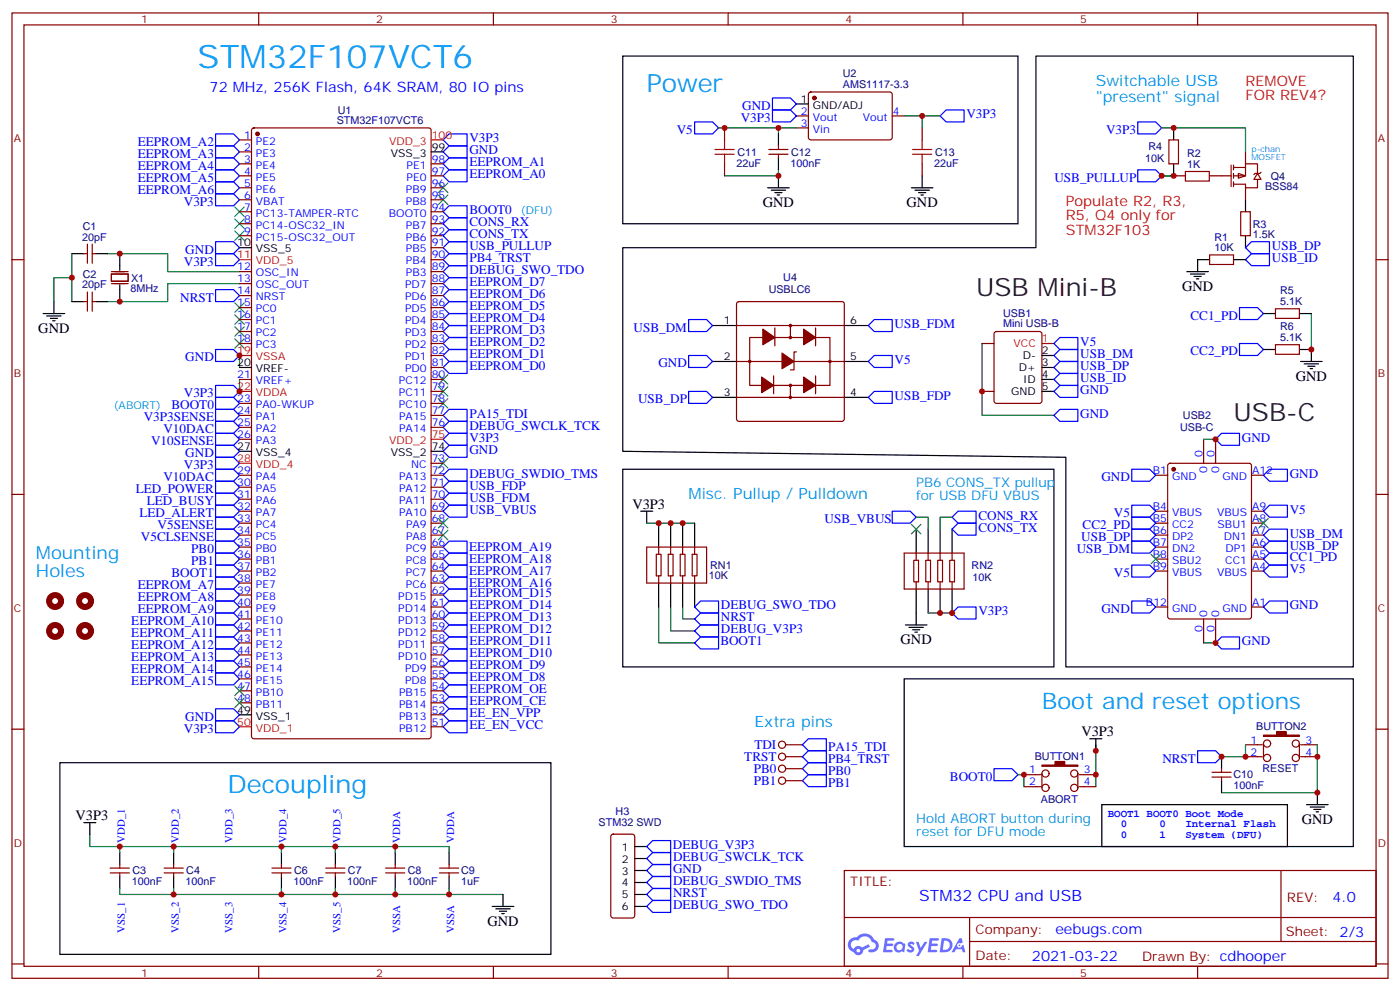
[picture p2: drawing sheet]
<svg xmlns="http://www.w3.org/2000/svg" width="412mm" height="292mm" viewBox="0 0 412 292" stroke-linecap="round" stroke-linejoin="round" font-family="sans-serif">
<g fill="none" stroke="#870000" stroke-width=".35">
<path d="M3.5 3.8h405.4v284.3h-405.4zM7.1 7.3h398.2v277.3h-398.2zM76.2 3.8v3.5M145.3 3.8v3.5M214.5 3.8v3.5M283.6 3.8v3.5M352.8 3.8v3.5M3.5 76.5h3.6M405.3 76.5h3.6M3.5 145.6h3.6M405.3 145.6h3.6M3.5 214.8h3.6"/>
<path d="M405.3 214.8h3.6M248.7 256.4h156.6v28.2h-156.6zM377.3 256.4v20.9M248.7 270.2h156.5M285.6 277.3h119.6M285.6 270.2v14.2M3.5 283.9h3.6M76.2 284.6v3.5M145.3 284.6v3.5M214.5 284.6v3.5M283.6 284.6v3.5M352.8 284.6v3.5"/>
<path d="M405.3 283.9h3.6"/>
</g>
<g fill="#5487ff">
<path d="M267.7 277.6a1.22 1.22 0 0 1 1.7 .2l-.4 .6a.47 .47 0 0 0-.3-.4 .47 .47 0 0 0-.5 .2l.1 .2a1.14 1.14 0 0 1 .8 1.8 1.14 1.14 0 0 1-1.9 0l-.2-.2 .5-.6 .7 .5a.29 .29 0 0 0 .3-.3 .29 .29 0 0 0-.2-.3 1.04 1.04 0 0 1-.6-1.7z"/>
<path d="M260.7 276.3h2.4l.3 .2-.2 .5-1.8 .1-.1 .8h1.5l.3 .4-.3 .4h-1.6l-.2 1.1h1.7l.2 .3-.2 .3-2.6 .1z"/>
<path d="M273.8 276.3h2.4l.3 .2-.1 .5-1.8 .1-.2 .8h1.6l.3 .4-.4 .4h-1.6l-.1 1.1h1.7l.2 .3-.2 .3-2.6 .1z"/>
<path d="M282.6 276.3h.7l.3 1.3-.6 .3a.69 .69 0 0 0-1 .3 .69 .69 0 0 0 .4 .9 .69 .69 0 0 0 .9-.6l.5-.2 .6 2.2h-.8l-.2-.9h-1.8l-.5 .9h-.8z"/>
<path d="M269.8 277.4h.8l.6 1.8 1.1-1.8h.9l-2.6 4.2h-.8l.9-1.5z"/>
<path d="M277.4 276.3l-.6 4.2h1.3a2.11 2.11 0 0 0 2.5-2.1 2.11 2.11 0 0 0-2.5-2.1zM278.1 277.1a1.39 1.39 0 0 1 1.7 1.4 1.39 1.39 0 0 1-1.8 1.3h-.3z"/>
<path d="M263.7 277.9a1.54 1.54 0 0 0-.1 2.2 1.54 1.54 0 0 0 2.2 .1l.6 .3 .3-2.3-.2-.3h-.4a1.49 1.49 0 0 0-2.4 0zM264 278.9a.94 .94 0 0 1 1.8 0 .94 .94 0 0 1-1.8 0z"/>
<path d="M250.4 276.7a2.18 2.18 0 0 0 1.1 3.7 1.44 1.44 0 0 0 1.6 .9 1.44 1.44 0 0 0 1.2-1.4l2-1.1-.5-.7-1.9 1a1.47 1.47 0 0 0-2.4 .4 1.39 1.39 0 0 1-.7-1.9 1.39 1.39 0 0 1 2-.5 2.12 2.12 0 0 1 2.2-1.3 2.12 2.12 0 0 1 1.9 1.7 1.14 1.14 0 0 1 1.1 1.4 1.14 1.14 0 0 1-1.7 .7 .43 .43 0 0 0-.5 .4 .43 .43 0 0 0 .4 .5 1.98 1.98 0 0 0 2.5-1.2 1.98 1.98 0 0 0-1.2-2.6 3.1 3.1 0 0 0-5.3-.6l-.9 .1zM252.3 280a.55 .55 0 0 1 1.1 0 .55 .55 0 0 1-1.1 0z"/>
<circle cx="282.6" cy="278.4" r=".26"/>
</g>
<g fill="none" stroke="#00f" stroke-width=".35">
<path d="M63.5 39.4h5.3l1.8 1.8-1.8 1.8h-5.3zM204.6 35.9h5.3l1.8 1.8-1.8 1.7h-5.3zM227.5 32.4h5.3l1.8 1.7-1.8 1.8h-5.3zM227.5 28.9h5.3l1.8 1.7-1.8 1.8h-5.3zM278.7 32.4h5.3v3.5h-5.3l-1.8-1.8zM63.5 57.1h5.3l1.8 1.7-1.8 1.8h-5.3zM63.5 43h5.3l1.8 1.7-1.8 1.8h-5.3zM63.5 46.5h5.3l1.8 1.8-1.8 1.7h-5.3zM63.5 50h5.3l1.8 1.8-1.8 1.8h-5.3zM63.5 53.6h5.3l1.8 1.7-1.8 1.8h-5.3zM130.5 44.7l1.8-1.7h5.3v3.5h-5.3zM130.5 41.2l1.8-1.8h5.3v3.6h-5.3z"/>
<path d="M130.5 48.3l1.8-1.8h5.3v3.5h-5.3zM132.3 50h5.3v3.6h-5.3l-1.8-1.8zM63.5 74.7h5.3l1.8 1.8-1.8 1.7h-5.3zM63.5 71.2h5.3l1.8 1.8-1.8 1.7h-5.3zM130.5 62.4l1.8-1.8h5.3v3.5h-5.3zM130.5 73l1.8-1.8h5.3v3.5h-5.3zM63.5 85.3h5.3l1.8 1.8-1.8 1.7h-5.3zM130.5 80l1.8-1.8h5.3v3.6h-5.3zM130.5 83.5l1.8-1.7h5.3v3.5h-5.3zM130.5 87.1l1.8-1.8h5.3v3.5h-5.3zM130.5 90.6l1.8-1.8h5.3v3.6h-5.3zM130.5 97.6l1.8-1.7h5.3v3.5h-5.3z"/>
<path d="M130.5 94.1l1.8-1.7h5.3v3.5h-5.3zM63.5 102.9h5.3l1.8 1.8-1.8 1.8h-5.3zM63.5 113.5h5.3l1.8 1.8-1.8 1.8h-5.3zM63.5 117.1h5.3l1.8 1.7-1.8 1.8h-5.3zM130.5 108.2l1.8-1.7h5.3v3.5h-5.3zM130.5 104.7l1.8-1.8h5.3v3.6h-5.3zM130.5 101.2l1.8-1.8h5.3v3.5h-5.3zM310.4 108.2l1.8-1.7h5.3v3.5h-5.3zM310.4 104.7l1.8-1.8h5.3v3.6h-5.3zM310.4 101.2l1.8-1.8h5.3v3.5h-5.3zM310.4 115.3l1.8-1.8h5.3v3.6h-5.3zM310.4 111.8l1.8-1.8h5.3v3.5h-5.3z"/>
<path d="M63.5 131.2h5.3l1.8 1.7-1.8 1.8h-5.3zM63.5 138.2h5.3l1.8 1.8-1.8 1.7h-5.3zM63.5 124.1h5.3l1.8 1.8-1.8 1.7h-5.3zM63.5 127.6h5.3l1.8 1.8-1.8 1.8h-5.3zM63.5 120.6h5.3l1.8 1.7-1.8 1.8h-5.3zM130.5 129.4l1.8-1.8h5.3v3.6h-5.3zM130.5 132.9l1.8-1.7h5.3v3.5h-5.3zM130.5 125.9l1.8-1.8h5.3v3.5h-5.3zM130.5 140l1.8-1.8h5.3v3.5h-5.3zM310.4 122.3l1.8-1.7h5.3v3.5h-5.3zM63.5 148.8h5.3l1.8 1.8-1.8 1.7h-5.3zM63.5 145.3h5.3l1.8 1.7-1.8 1.8h-5.3z"/>
<path d="M63.5 141.7h5.3l1.8 1.8-1.8 1.8h-5.3zM63.5 152.3h5.3l1.8 1.8-1.8 1.8h-5.3zM63.5 155.9h5.3l1.8 1.7-1.8 1.8h-5.3zM130.5 147l1.8-1.7h5.3v3.5h-5.3zM130.5 143.5l1.8-1.8h5.3v3.6h-5.3zM132.3 159.4h5.3v3.5h-5.3l-1.8-1.8zM63.5 166.4h5.3l1.8 1.8-1.8 1.8h-5.3zM63.5 170h5.3l1.8 1.7-1.8 1.8h-5.3zM63.5 173.5h5.3l1.8 1.8-1.8 1.7h-5.3zM63.5 177h5.3l1.8 1.8-1.8 1.8h-5.3zM130.5 175.3l1.8-1.8h5.3v3.5h-5.3zM130.5 171.7l1.8-1.7h5.3v3.5h-5.3z"/>
<path d="M130.5 168.2l1.8-1.8h5.3v3.6h-5.3zM130.5 164.7l1.8-1.8h5.3v3.5h-5.3zM132.3 177h5.3v3.6h-5.3l-1.8-1.8zM204.6 178.8l1.8-1.8h5.3v3.6h-5.3zM63.5 180.6h5.3l1.8 1.7-1.8 1.8h-5.3zM63.5 184.1h5.3l1.8 1.7-1.8 1.8h-5.3zM63.5 187.6h5.3l1.8 1.8-1.8 1.7h-5.3zM63.5 191.1h5.3l1.8 1.8-1.8 1.8h-5.3zM63.5 194.7h5.3l1.8 1.7-1.8 1.8h-5.3zM63.5 198.2h5.3l1.8 1.8-1.8 1.7h-5.3zM130.5 200l1.8-1.8h5.3v3.5h-5.3zM130.5 196.4l1.8-1.7h5.3v3.5h-5.3z"/>
<path d="M130.5 192.9l1.8-1.8h5.3v3.6h-5.3zM130.5 189.4l1.8-1.8h5.3v3.5h-5.3zM130.5 185.8l1.8-1.7h5.3v3.5h-5.3zM130.5 182.3l1.8-1.7h5.3v3.5h-5.3zM206.4 180.6h5.3v3.5h-5.3l-1.8-1.8zM63.5 212.3h5.3l1.8 1.8-1.8 1.7h-5.3zM63.5 208.8h5.3l1.8 1.7-1.8 1.8h-5.3zM130.5 207l1.8-1.8h5.3v3.6h-5.3zM130.5 203.5l1.8-1.8h5.3v3.5h-5.3zM130.5 214.1l1.8-1.8h5.3v3.5h-5.3zM132.3 208.8h5.3v3.5h-5.3l-1.8-1.8zM292.8 226.4h5.3l1.8 1.8-1.8 1.7h-5.3z"/>
<path d="M352.8 221.1h5.3l1.7 1.8-1.7 1.7h-5.3zM190.5 259.9l1.8-1.7h5.3v3.5h-5.3zM190.5 252.9l1.8-1.8h5.3v3.5h-5.3zM190.5 256.4l1.8-1.8h5.3v3.6h-5.3zM192.3 247.6h5.3v3.5h-5.3l-1.8-1.8zM190.5 263.5l1.8-1.8h5.3v3.5h-5.3zM190.5 267l1.8-1.8h5.3v3.5h-5.3z"/>
</g>
<g fill="none" stroke="#870000" stroke-width=".35">
<path d="M213.4 37.7v3.5M234.6 34.1h3.5M234.6 37.7h3.5M238.4 27.3l.4-.2h23.6l.4 .7v13l-.7 .4-23.5-.1-.5-.6v-12.7zM262.8 34.1h3.5M271.6 37.7v3.5M213.4 48.3v3.5M226.5 45.4h5.6M226.5 44h5.6M229.3 43v1M229.3 45.4v1.1M271.6 48.3v3.5"/>
<path d="M365.5 62.4h2.8v7h-2.8zM293 97.9l.5-.3h12.7l.7 .5v20l-.4 .7h-13l-.6-.4-.1-20zM289.3 101.2h3.5M289.3 115.3h3.5M190.5 161.1h17.6v10.6h-17.6zM193.3 163.3h1.4v6.3h-1.4zM194 161.1v2.2M194 169.6v2.1M196.8 163.3h1.5v6.3h-1.5zM197.6 161.1v2.2M197.6 169.6v2.1M200.4 163.3h1.4v6.3h-1.4z"/>
<path d="M201.1 161.1v2.2M201.1 169.6v2.1M203.9 163.3h1.4v6.3h-1.4zM204.6 161.1v2.2M204.6 169.6v2.1M266.3 162.9h17.7v10.6h-17.7zM269.2 165h1.4v6.4h-1.4zM269.9 162.9v2.1M269.9 171.4v2.1M272.7 165h1.4v6.4h-1.4zM273.4 162.9v2.1M273.4 171.4v2.1"/>
<path d="M276.2 165h1.4v6.4h-1.4zM276.9 162.9v2.1M276.9 171.4v2.1M279.8 165h1.4v6.4h-1.4zM280.5 162.9v2.1M280.5 171.4v2.1M366.9 219.4h4.9M372.2 219v4.2M382.8 219v4.2M383.1 219.4h5M301.6 228.2h5M301.6 231.7h5"/>
<path d="M306.9 227.8v4.3M317.5 227.8v4.3M317.9 228.2h4.9M317.9 231.7h4.9M366.9 222.9h4.9M383.1 222.9h5M32.5 257.1h5.6M32.5 255.7h5.6M35.3 254.6v1.1M35.3 257.1v1.1M48.3 257.1h5.7M48.3 255.7h5.7"/>
<path d="M51.2 254.6v1.1M51.2 257.1v1.1M80.1 257.1h5.6M80.1 255.7h5.6M82.9 254.6v1.1M82.9 257.1v1.1M96 257.1h5.6M96 255.7h5.6M98.8 254.6v1.1M98.8 257.1v1.1M113.6 257.1h5.6M113.6 255.7h5.6"/>
<path d="M116.4 254.6v1.1M116.4 257.1v1.1M129.5 257.1h5.6M129.5 255.7h5.6M132.3 254.6v1.1M132.3 257.1v1.1M180.2 245.9l.4-.2h5.7l.6 .4 .1 23.6-.5 .6-5.9 .1-.6-.5-.1-23.5z"/>
<circle cx="373.2" cy="219" r="1.06"/>
<circle cx="381.7" cy="219" r="1.06"/>
<circle cx="308" cy="232.1" r="1.06"/>
<circle cx="308" cy="227.8" r="1.06"/>
<circle cx="316.4" cy="232.1" r="1.06"/>
<circle cx="316.4" cy="227.8" r="1.06"/>
<circle cx="373.2" cy="223.2" r="1.06"/>
<circle cx="381.7" cy="223.2" r="1.06"/>
</g>
<g fill="none" stroke="#000" stroke-width=".35">
<path d="M183.4 16.5h116.5v49.4h-116.5zM229.3 39.4v3.6M234.6 30.6h3.5M226.1 55.3h6.4M227.2 56h4.2M228.2 56.7h2.2M229 57.4h.7M229.3 46.5v3.5M229.3 51.8v3.5M268.5 55.3h6.3M269.5 56h4.3M270.6 56.7h2.1"/>
<path d="M271.3 57.4h.7M271.6 51.8v3.5M366.9 58.8v3.6M366.9 69.4v3.6M12.7 92.4h6.3M13.8 93.1h4.2M14.8 93.8h2.1M15.5 94.5h.7M15.9 88.8v3.6M306.9 104.7h3.5M306.9 108.2h3.5M306.9 111.8h3.5"/>
<path d="M306.9 115.3h3.5M183.4 138.2h127v58.2h-127zM188.7 150.6h3.6M190.5 150.6v3.5M194 154.1v7M197.6 154.1v7M201.1 154.1v7M204.6 154.1v7M269.9 155.9v7M273.4 155.9v7M276.9 155.9v7M280.5 155.9v7"/>
<path d="M194 171.7v7.1M197.6 171.7v7.1M201.1 171.7v7.1M204.6 171.7v7.1M269.9 173.5v10.6M273.4 173.5v7.1M276.9 173.5v7.1M280.5 173.5v7.1M266.3 200h132.3v49.3h-132.3zM266.7 184.1h6.3M267.8 184.8h4.2M268.8 185.5h2.1"/>
<path d="M269.5 186.2h.7M321 217.6h3.6M322.8 217.6v3.5M17.6 224.6h144.7v56.5h-144.7zM384.9 237h6.3M385.9 237.7h4.3M387 238.4h2.1M387.7 239.1h.7M388.1 233.5v3.5M24.7 242.3h3.5M26.5 242.3v3.5M35.3 251.1v3.5"/>
<path d="M35.3 258.2v3.5M51.2 251.1v3.5M51.2 258.2v3.5M82.9 251.1v3.5M82.9 258.2v3.5M98.8 251.1v3.5M98.8 258.2v3.5M116.4 251.1v3.5M116.4 258.2v3.5M132.3 251.1v3.5M132.3 258.2v3.5M187 249.3h3.5"/>
<path d="M187 252.9h3.5M187 256.4h3.5M187 259.9h3.5M145 267h6.3M146 267.7h4.3M147.1 268.4h2.1M147.8 269.1h.7M148.2 263.5v3.5M187 263.5h3.5M187 267h3.5"/>
</g>
<g fill="none" stroke="#008700" stroke-width=".35">
<path d="M211.7 37.7h17.6v1.7M229.3 37.7h5.3M266.3 34.1h10.6M271.6 34.1v3.6M229.3 50v1.8h-15.9M21.2 74.7v14.1M31.7 74.7h17.7v5.3h21.2M21.2 81.8h-5.3v7M70.6 83.5h-21.2v5.3h-17.7M70.6 104.7v3.5M70.6 111.8v3.5M289.3 101.2v21.1h21.1"/>
<path d="M190.5 154.1h14.1M194 178.8v10.6h10.6M197.6 178.8v7h7M201.1 178.8v3.5h3.5M322.8 219.4v12.3M366.9 219.4v3.5h-7.1M388.1 219.4v14.1h-28.3M299.9 228.2h1.7v3.5M26.5 245.8v3.5h105.8v1.8M35.3 249.3v1.8M51.2 249.3v1.8M82.9 249.3v1.8"/>
<path d="M98.8 249.3v1.8M116.4 249.3v1.8M35.3 261.7v1.8h112.9M51.2 261.7v1.8M82.9 261.7v1.8M98.8 261.7v1.8M116.4 261.7v1.8M132.3 261.7v1.8"/>
</g>
<g fill="#870000" stroke="#870000" stroke-width=".35">
<path d="M372.2 216.5h3.9v-1h2.8v1h3.9v.4h-10.6z"/>
<path d="M306.9 225.4h3.9v-1.1h2.8v1.1h3.9v.3h-10.6z"/>
<circle cx="239.9" cy="28.9" r=".53"/>
</g>
<g fill="none" stroke="#3c3" stroke-width=".35">
<path d="M129.1 53.9l2.8 2.8M129.1 57.4l2.8 2.9M131.9 53.9l-2.8 2.8M131.9 57.4l-2.8 2.9M69.1 61l2.9 2.8M69.1 64.5l2.9 2.8M69.1 68l2.9 2.8M72 61l-2.9 2.8M72 64.5l-2.9 2.8M72 68l-2.9 2.8M69.1 99.8l2.9 2.8M72 99.8l-2.9 2.8"/>
<path d="M129.1 110.3l2.8 2.9M131.9 110.3l-2.8 2.9M129.1 135l2.8 2.9M131.9 135l-2.8 2.9M129.1 156.2l2.8 2.8M131.9 156.2l-2.8 2.8"/>
</g>
<path d="M306.9 101.2h3.5" fill="none" stroke="#f00" stroke-width=".35"/>
<path d="M210.6 45.4h5.7M210.6 44h5.7M213.4 41.2v2.8M213.4 45.4v2.9M268.8 45.4h5.7M268.8 44h5.7M271.6 41.2v2.8M271.6 45.4v2.9" fill="none" stroke="#a10000" stroke-width=".35"/>
<path d="M18 177a1.76 1.76 0 0 0-2.6-1.5 1.76 1.76 0 0 0-.1 3 1.76 1.76 0 0 0 2.7-1.3M26.8 177a1.76 1.76 0 0 0-2.6-1.5 1.76 1.76 0 0 0-.1 3 1.76 1.76 0 0 0 2.7-1.3M18 185.8a1.76 1.76 0 0 0-2.6-1.5 1.76 1.76 0 0 0-.1 3 1.76 1.76 0 0 0 2.7-1.3M26.8 185.8a1.76 1.76 0 0 0-2.6-1.5 1.76 1.76 0 0 0-.1 3 1.76 1.76 0 0 0 2.7-1.3" fill="none" stroke="#850000" stroke-width="1.8"/>
<path d="M364.8 51.1l2.1 .7-2.1 .7z" fill="#fff" stroke="#870000" stroke-width=".35"/>
<g fill="none" stroke="#870000" stroke-width=".35">
<path d="M359.8 51.8h2.9M362.7 48.6v6.4M363.4 49.3h3.5M363.4 48.6v1.4M363.4 51.1v1.4M363.4 53.6v1.4M366.9 48.3h3.5v2.8M366.9 48.3v3.5h-3.5M366.9 44.7v3.6M366.9 55.3v3.5M370.4 51.1l1.1 1.7h-2.1zM370.4 52.8v2.5h-3.5v-1h-3.5"/>
<path d="M371.5 50.7l-.4 .4h-1.4l-.3 .3"/>
</g>
<path d="M335.1 35.9h5.3l1.8 1.8-1.8 1.7h-5.3zM335.1 50h5.3l1.8 1.8-1.8 1.8h-5.3zM366.9 73l1.8-1.8h5.2v3.5h-5.2z" fill="none" stroke="#00f" stroke-width=".35"/>
<path d="M342.2 37.7h24.7v7" fill="none" stroke="#008700" stroke-width=".35"/>
<path d="M352.8 76.5v3.5M349.6 80h6.4M350.7 80.7h4.2M351.7 81.4h2.1M352.4 82.1h.7" fill="none" stroke="#000" stroke-width=".35"/>
<path d="M217.2 89l.5-.2h30.3l.5 .2 .2 .5v33.9l-.2 .5-.5 .2h-30.3l-.5-.2-.2-.5v-33.9z" fill="#fff" stroke="#870000" stroke-width=".35"/>
<g fill="none" stroke="#000" stroke-width=".35">
<path d="M345.7 37.7v3.5M127 44.7h3.5M345.7 48.3v3.5M21.2 74.7h3.5M28.2 74.7h3.5M35.3 74.7v5M70.6 73h3.5M183.4 73h121.8v-56.5h93.4v179.9h-84.6v-61.7l-130.6-1.8zM352.8 76.5h3.5M363.4 76.5h3.5M21.2 88.8h3.5M28.2 88.8h3.5"/>
<path d="M35.3 83.9v4.9M209.9 95.9h7.1M248.7 95.9h7.1M372.2 92.4h3.5M382.8 92.4h3.5M70.6 108.2h3.5M209.9 106.5h7.1M209.9 117.1h7.1M248.7 106.5h7.1M248.7 117.1h7.1M372.2 102.9h3.5M382.8 102.9h3.5v3.6"/>
<path d="M383.1 106.5h6.4M384.2 107.2h4.2M385.2 107.9h2.1M385.9 108.6h.7M70.6 132.9h3.5M127 132.9h3.5M70.6 210.5h3.5M324.6 237h54.6v12.3h-54.6zM359.8 222.9v3.5M359.8 229.9v3.6"/>
</g>
<g fill="none" stroke="#870000" stroke-width=".35">
<path d="M74.3 37.9l.5-.2h51.5l.6 .4 .1 178.8-.5 .6-51.7 .1-.7-.5v-178.7zM70.6 51.8h3.5M70.6 41.2h3.5M70.6 44.7h3.5M70.6 48.3h3.5M70.6 55.3h3.5M70.6 58.8h3.5M127 51.8h3.5M127 48.3h3.5M127 55.3h3.5M127 58.8h3.5M344.3 41.2h2.8v7.1h-2.8z"/>
<path d="M345.7 51.8h3.5M349.2 50.5h7v2.8h-7zM356.3 51.8h3.5M24.7 74.7h1.1M25.8 71.9v5.6M27.2 71.9v5.6M27.2 74.7h1M70.6 62.4h3.5M70.6 65.9h3.5M70.6 69.4h3.5M127 62.4h3.5M127 65.9h3.5"/>
<path d="M127 69.4h3.5M127 76.5h3.5M127 73h3.5M356.3 75.1h7.1v2.8h-7.1zM24.7 88.8h1.1M25.8 86v5.7M27.2 86v5.7M27.2 88.8h1M32.8 80.7h4.9v2.1h-4.9zM32.8 80h4.9M32.8 83.5h4.9M70.6 80h3.5"/>
<path d="M70.6 83.5h3.5M70.6 87.1h3.5M70.6 90.6h3.5M70.6 94.1h3.5M70.6 97.6h3.5M127 80h3.5M127 83.5h3.5M127 87.1h3.5M127 90.6h3.5M127 94.1h3.5M127 97.6h3.5M217 95.9h31.7"/>
<path d="M220.8 99.4h23.7v14.1h-23.7zM228.2 96.6v5.3M232.8 95.9v3.5M240.2 96.6v5.3M375.7 90.9h7.1v2.9h-7.1zM70.6 101.2h3.5M70.6 111.8h3.5M70.6 118.8h3.5M127 101.2h3.5M127 111.8h3.5M127 118.8h3.5M127 115.3h3.5"/>
<path d="M127 108.2h3.5M127 104.7h3.5M217 117.1h31.7M217 106.5h31.7M227.9 110.7v5.3M232.8 113.5v3.6M234.6 103.6h-.7v5.3h-1.1M240.2 110.7v5.3M375.7 101.5h7.1v2.9h-7.1zM70.6 122.3h3.5M70.6 125.9h3.5M70.6 129.4h3.5"/>
<path d="M70.6 140h3.5M127 122.3h3.5M127 125.9h3.5M127 140h3.5M127 136.5h3.5M340.4 140h3.6M344.2 136.7l.5-.2h23.2l.7 .4 .1 44.7-.5 .7h-23.5l-.7-.4v-44.7zM354.5 129.4v7.1M358.1 129.4v7.1M368.7 140h3.5M70.6 143.5h3.5M70.6 147h3.5"/>
<path d="M70.6 150.6h3.5M70.6 154.1h3.5M70.6 157.6h3.5M127 143.5h3.5M127 147h3.5M127 150.6h3.5M127 154.1h3.5M127 157.6h3.5M340.4 150.6h3.6M340.4 154.1h3.6M340.4 157.6h3.6M368.7 150.6h3.5"/>
<path d="M368.7 154.1h3.5M368.7 157.6h3.5M70.6 161.1h3.5M70.6 164.7h3.5M70.6 168.2h3.5M70.6 171.7h3.5M70.6 175.3h3.5M70.6 178.8h3.5M127 161.1h3.5M127 164.7h3.5M127 168.2h3.5M127 171.7h3.5"/>
<path d="M127 175.3h3.5M127 178.8h3.5M340.4 161.1h3.6M340.4 164.7h3.6M340.4 168.2h3.6M340.4 178.8h3.6M368.7 161.1h3.5M368.7 164.7h3.5M368.7 168.2h3.5M368.7 178.8h3.5M70.6 182.3h3.5M70.6 185.8h3.5"/>
<path d="M70.6 189.4h3.5M70.6 192.9h3.5M70.6 196.4h3.5M70.6 200h3.5M127 182.3h3.5M127 185.8h3.5M127 189.4h3.5M127 192.9h3.5M127 196.4h3.5M127 200h3.5M354.5 182.3v7.1M358.1 182.3v7.1"/>
<path d="M70.6 203.5h3.5M70.6 207h3.5M127 203.5h3.5M127 207h3.5M127 214.1h3.5M127 210.5h3.5M231.4 219.4h5M231.4 222.9h5M231.4 226.4h5M231.4 229.9h5M357 228.9h5.7M357 227.5h5.7"/>
<path d="M359.8 226.4v1.1M359.8 228.9v1"/>
<circle cx="232.8" cy="95.9" r=".35"/>
<circle cx="232.8" cy="99.4" r=".35"/>
<circle cx="220.8" cy="106.5" r=".35"/>
<circle cx="232.8" cy="117.1" r=".35"/>
<circle cx="232.8" cy="113.5" r=".35"/>
<circle cx="244.5" cy="106.5" r=".35"/>
<circle cx="230.4" cy="219.4" r="1.06"/>
<circle cx="230.4" cy="222.9" r="1.06"/>
<circle cx="230.4" cy="226.4" r="1.06"/>
<circle cx="230.4" cy="229.9" r="1.06"/>
</g>
<g fill="#870000" stroke="#870000" stroke-width=".35">
<path d="M230.4 104l3.5 2.5-3.5 2.1z"/>
<path d="M224.7 96.9l3.5 2.5-3.5 2.1z"/>
<path d="M236.7 96.9l3.5 2.5-3.5 2.1z"/>
<path d="M224.4 111.1l3.5 2.4-3.5 2.1z"/>
<path d="M236.7 111.1l3.5 2.4-3.5 2.1z"/>
<circle cx="75.8" cy="39.4" r=".53"/>
<circle cx="345.7" cy="138.2" r=".53"/>
</g>
<g fill="none" stroke="#00f" stroke-width=".35">
<path d="M130.5 76.5l1.8-1.8h5.3v3.5h-5.3zM130.5 65.9l1.8-1.8h5.3v3.6h-5.3zM132.3 67.7h5.3v3.5h-5.3l-1.8-1.8zM366.9 76.5l1.8-1.8h5.2v3.5h-5.2zM202.8 94.1h5.3l1.8 1.8-1.8 1.7h-5.3zM255.8 95.9l1.7-1.8h5.3v3.5h-5.3zM365.1 90.6h5.3l1.8 1.8-1.8 1.7h-5.3zM202.8 104.7h5.3l1.8 1.8-1.8 1.7h-5.3zM202.8 115.3h5.3l1.8 1.8-1.8 1.7h-5.3zM255.8 106.5l1.7-1.8h5.3v3.5h-5.3zM255.8 117.1l1.7-1.8h5.3v3.5h-5.3zM365.1 101.2h5.3l1.8 1.7-1.8 1.8h-5.3z"/>
<path d="M63.5 134.7h5.3l1.8 1.8-1.8 1.7h-5.3zM130.5 122.3l1.8-1.7h5.3v3.5h-5.3zM333.4 138.2h5.3l1.7 1.8-1.7 1.7h-5.3zM358.1 129.4l1.7-1.8h5.3v3.6h-5.3zM372.2 140l1.7-1.8h5.3v3.5h-5.3zM63.5 159.4h5.3l1.8 1.7-1.8 1.8h-5.3zM130.5 150.6l1.8-1.8h5.3v3.5h-5.3zM262.8 150.6h5.3l1.8 1.7-1.8 1.8h-5.3zM280.5 155.9l1.7-1.8h5.3v3.5h-5.3zM282.2 150.6h5.3v3.5h-5.3l-1.7-1.8zM333.4 155.9h5.3l1.7 1.7-1.7 1.8h-5.3zM333.4 159.4h5.3l1.7 1.7-1.7 1.8h-5.3z"/>
<path d="M333.4 148.8h5.3l1.7 1.8-1.7 1.7h-5.3zM333.4 152.3h5.3l1.7 1.8-1.7 1.8h-5.3zM372.2 150.6l1.7-1.8h5.3v3.5h-5.3zM373.9 155.9h5.3v3.5h-5.3l-1.7-1.8zM63.5 162.9h5.3l1.8 1.8-1.8 1.7h-5.3zM333.4 177h5.3l1.7 1.8-1.7 1.8h-5.3zM333.4 166.4h5.3l1.7 1.8-1.7 1.8h-5.3zM372.2 161.1l1.7-1.7h5.3v3.5h-5.3zM372.2 168.2l1.7-1.8h5.3v3.6h-5.3zM372.2 164.7l1.7-1.8h5.3v3.5h-5.3zM373.9 177h5.3v3.6h-5.3l-1.7-1.8zM204.6 185.8l1.8-1.7h5.3v3.5h-5.3z"/>
<path d="M204.6 189.4l1.8-1.8h5.3v3.5h-5.3zM280.5 180.6l1.7-1.8h5.3v3.5h-5.3zM358.1 189.4l1.7-1.8h5.3v3.5h-5.3zM238.1 217.6h5.3v3.5h-5.3l-1.7-1.7zM238.1 221.1h5.3v3.5h-5.3l-1.7-1.7zM238.1 224.6h5.3v3.6h-5.3l-1.7-1.8zM238.1 228.2h5.3v3.5h-5.3l-1.7-1.8z"/>
</g>
<path d="M342.2 51.8h3.5M386.3 92.4v10.5M354.5 129.4h3.6M269.9 152.3h3.5v3.6M280.5 152.3h-3.6v3.6M273.4 180.6h7.1M354.5 189.4h3.6" fill="none" stroke="#008700" stroke-width=".35"/>
<g fill="none" stroke="#3c3" stroke-width=".35">
<path d="M69.1 92.7l2.9 2.8M69.1 89.2l2.9 2.8M69.1 96.2l2.9 2.9M72 92.7l-2.9 2.8M72 89.2l-2.9 2.8M72 96.2l-2.9 2.9M129.1 113.9l2.8 2.8M129.1 117.4l2.8 2.8M131.9 113.9l-2.8 2.8M131.9 117.4l-2.8 2.8M129.1 152.7l2.8 2.8M131.9 152.7l-2.8 2.8"/>
<path d="M268.5 154.4l2.8 2.9M271.3 154.4l-2.8 2.9M370.8 152.7l2.8 2.8M373.6 152.7l-2.8 2.8M339 163.3l2.8 2.8M341.8 163.3l-2.8 2.8M69.1 202.1l2.9 2.8M69.1 205.6l2.9 2.8M72 202.1l-2.9 2.8M72 205.6l-2.9 2.8"/>
</g>
<path d="M127 41.2h3.5M70.6 76.5h3.5M70.6 104.7h3.5M70.6 115.3h3.5M70.6 136.5h3.5M127 129.4h3.5M70.6 214.1h3.5" fill="none" stroke="#f00" stroke-width=".35"/>
<g fill="#c00">
<circle cx="51.2" cy="249.3" r=".88"/>
<circle cx="21.2" cy="81.8" r=".88"/>
<circle cx="82.9" cy="249.3" r=".88"/>
<circle cx="98.8" cy="249.3" r=".88"/>
<circle cx="116.4" cy="249.3" r=".88"/>
<circle cx="388.1" cy="222.9" r=".88"/>
<circle cx="366.9" cy="222.9" r=".88"/>
<circle cx="301.6" cy="228.2" r=".88"/>
<circle cx="322.8" cy="228.2" r=".88"/>
<circle cx="289.3" cy="115.3" r=".88"/>
<circle cx="35.3" cy="249.3" r=".88"/>
<circle cx="51.2" cy="263.5" r=".88"/>
<circle cx="82.9" cy="263.5" r=".88"/>
<circle cx="98.8" cy="263.5" r=".88"/>
<circle cx="116.4" cy="263.5" r=".88"/>
<circle cx="322.8" cy="221.1" r=".88"/>
<circle cx="271.6" cy="34.1" r=".88"/>
<circle cx="213.4" cy="37.7" r=".88"/>
<circle cx="229.3" cy="51.8" r=".88"/>
<circle cx="229.3" cy="37.7" r=".88"/>
<circle cx="132.3" cy="263.5" r=".88"/>
<circle cx="201.1" cy="154.1" r=".88"/>
<circle cx="197.6" cy="154.1" r=".88"/>
<circle cx="194" cy="154.1" r=".88"/>
<circle cx="345.7" cy="51.8" r=".88"/>
<circle cx="342.2" cy="51.8" r=".88"/>
<circle cx="359.8" cy="222.9" r=".88"/>
<circle cx="388.1" cy="233.5" r=".88"/>
<circle cx="70.6" cy="115.3" r=".88"/>
<circle cx="70.6" cy="104.7" r=".88"/>
<circle cx="35.3" cy="88.8" r=".88"/>
<circle cx="35.3" cy="74.7" r=".88"/>
<circle cx="358.1" cy="189.4" r=".88"/>
<circle cx="358.1" cy="129.4" r=".88"/>
<circle cx="386.3" cy="102.9" r=".88"/>
<circle cx="345.7" cy="37.7" r=".88"/>
<circle cx="280.5" cy="180.6" r=".88"/>
<circle cx="276.9" cy="180.6" r=".88"/>
</g>
<text font-size="9.5" fill="#09f" x="58.2" y="20">STM32F107VCT6</text>
<g font-size="7.4" fill="#09f">
<text x="190.5" y="27.1">Power</text>
<text x="67" y="233.5">Decoupling</text>
</g>
<g font-size="7.4" fill="#330">
<text x="287.5" y="87.1">USB Mini-B</text>
<text x="363.4" y="124.1">USB-C</text>
</g>
<text font-size="6.7" fill="#09f" x="306.9" y="208.8">Boot and reset options</text>
<g font-size="5.3" fill="#09f">
<text x="10.6" y="164.7">Mounting</text>
<text x="10.6" y="170">Holes</text>
</g>
<g font-size="4.6" fill="#09f">
<text x="322.8" y="25.3">Switchable USB</text>
<text x="322.8" y="29.9">&quot;present&quot; signal</text>
<text x="202.8" y="147">Misc. Pullup / Pulldown</text>
<text x="222.2" y="214.1">Extra pins</text>
</g>
<text font-size="4.6" fill="#00f" x="270.8" y="265.4">STM32 CPU and USB</text>
<g font-size="4.2" fill="#00f">
<text x="61.7" y="27.1">72 MHz, 256K Flash, 64K SRAM, 80 IO pins</text>
<text x="392.5" y="265.7">4.0</text>
<text x="310.9" y="275.2">eebugs.com</text>
<text x="304" y="283">2021-03-22</text>
</g>
<g font-size="4.2" fill="#f00">
<text x="366.9" y="25.3">REMOVE</text>
<text x="366.9" y="29.6">FOR REV4?</text>
<text x="314" y="60.6">Populate R2, R3,</text>
<text x="314" y="64.8">R5, Q4 only for</text>
<text x="314" y="69.1">STM32F103</text>
</g>
<g font-size="4.2">
<text x="224.7" y="61">GND</text>
<text x="267.1" y="61">GND</text>
<text x="348.2" y="85.7">GND</text>
<text x="11.3" y="98">GND</text>
<text x="381.7" y="112.1">GND</text>
<text x="186.3" y="149.9">V3P3</text>
<text x="265.3" y="189.7">GND</text>
<text x="318.6" y="216.9">V3P3</text>
<text x="22.2" y="241.6">V3P3</text>
<text x="383.5" y="242.6">GND</text>
<text x="143.6" y="272.6">GND</text>
</g>
<g font-size="3.9" fill="#00f">
<text x="218.2" y="35.9">V3P3</text>
<text x="218.6" y="32.4">GND</text>
<text x="284.7" y="34.9">V3P3</text>
<text x="138.3" y="41.9">V3P3</text>
<text x="199.3" y="39.4">V5</text>
<text x="325.8" y="39.4">V3P3</text>
<text x="40.6" y="43">EEPROM_A2</text>
<text x="40.6" y="46.5">EEPROM_A3</text>
<text x="138.3" y="45.4">GND</text>
<text x="40.6" y="50">EEPROM_A4</text>
<text x="40.6" y="53.6">EEPROM_A5</text>
<text x="138.3" y="49">EEPROM_A1</text>
<text x="138.3" y="52.5">EEPROM_A0</text>
<text x="310.6" y="53.6">USB_PULLUP</text>
<text x="40.6" y="57.1">EEPROM_A6</text>
<text x="54.2" y="60.6">V3P3</text>
<text x="138.3" y="63.1">BOOT0</text>
<text x="138.3" y="70.1">CONS_TX</text>
<text x="138.3" y="66.6">CONS_RX</text>
<text x="54.6" y="74.7">GND</text>
<text x="138.3" y="73.7">USB_PULLUP</text>
<text x="138.3" y="77.2">PB4_TRST</text>
<text x="374.6" y="73.7">USB_DP</text>
<text x="374.6" y="77.2">USB_ID</text>
<text x="54.2" y="78.2">V3P3</text>
<text x="138.3" y="80.7">DEBUG_SWO_TDO</text>
<text x="53.1" y="88.8">NRST</text>
<text x="138.3" y="84.2">EEPROM_D7</text>
<text x="138.3" y="87.8">EEPROM_D6</text>
<text x="138.3" y="91.3">EEPROM_D5</text>
<text x="138.3" y="94.8">EEPROM_D4</text>
<text x="350.7" y="94.1">CC1_PD</text>
<text x="138.3" y="101.9">EEPROM_D2</text>
<text x="138.3" y="98.4">EEPROM_D3</text>
<text x="186.6" y="97.6">USB_DM</text>
<text x="263.5" y="96.6">USB_FDM</text>
<text x="318.2" y="101.9">V5</text>
<text x="54.6" y="106.5">GND</text>
<text x="138.3" y="105.4">EEPROM_D1</text>
<text x="263.5" y="107.2">V5</text>
<text x="318.2" y="105.4">USB_DM</text>
<text x="350.7" y="104.7">CC2_PD</text>
<text x="138.3" y="108.9">EEPROM_D0</text>
<text x="193.9" y="108.2">GND</text>
<text x="318.2" y="108.9">USB_DP</text>
<text x="318.2" y="112.5">USB_ID</text>
<text x="54.2" y="117.1">V3P3</text>
<text x="188" y="118.8">USB_DP</text>
<text x="263.5" y="117.8">USB_FDP</text>
<text x="318.2" y="116">GND</text>
<text x="42.4" y="124.1">V3P3SENSE</text>
<text x="50.5" y="120.6">BOOT0</text>
<text x="138.3" y="123">PA15_TDI</text>
<text x="318.2" y="123">GND</text>
<text x="44.5" y="131.2">V10SENSE</text>
<text x="48.1" y="127.6">V10DAC</text>
<text x="138.3" y="130.1">V3P3</text>
<text x="138.3" y="126.6">DEBUG_SWCLK_TCK</text>
<text x="365.8" y="130.1">GND</text>
<text x="54.6" y="134.7">GND</text>
<text x="138.3" y="133.6">GND</text>
<text x="48.1" y="141.7">V10DAC</text>
<text x="54.2" y="138.2">V3P3</text>
<text x="138.3" y="140.7">DEBUG_SWDIO_TMS</text>
<text x="324.5" y="141.7">GND</text>
<text x="379.9" y="140.7">GND</text>
<text x="40" y="145.3">LED_POWER</text>
<text x="43.2" y="148.8">LED_BUSY</text>
<text x="138.3" y="147.7">USB_FDM</text>
<text x="138.3" y="144.2">USB_FDP</text>
<text x="41" y="152.3">LED_ALERT</text>
<text x="46.4" y="155.9">V5SENSE</text>
<text x="138.3" y="151.3">USB_VBUS</text>
<text x="242.9" y="154">USB_VBUS</text>
<text x="288.2" y="153">CONS_RX</text>
<text x="318.9" y="155.9">CC2_PD</text>
<text x="328.1" y="152.3">V5</text>
<text x="379.9" y="151.3">V5</text>
<text x="41.5" y="159.4">V5CLSENSE</text>
<text x="288.2" y="156.6">CONS_TX</text>
<text x="318.5" y="159.4">USB_DP</text>
<text x="379.9" y="158.3">USB_DM</text>
<text x="379.9" y="161.9">USB_DP</text>
<text x="56.3" y="162.9">PB0</text>
<text x="56.3" y="166.4">PB1</text>
<text x="138.2" y="165.9">EEPROM_A18</text>
<text x="138.2" y="162.4">EEPROM_A19</text>
<text x="317.2" y="162.9">USB_DM</text>
<text x="379.9" y="165.4">CC1_PD</text>
<text x="40.6" y="173.5">EEPROM_A7</text>
<text x="50.5" y="170">BOOT1</text>
<text x="138.2" y="173">EEPROM_A16</text>
<text x="138.2" y="169.5">EEPROM_A17</text>
<text x="328.1" y="170">V5</text>
<text x="379.9" y="168.9">V5</text>
<text x="40.6" y="177">EEPROM_A8</text>
<text x="138.3" y="179.5">EEPROM_D14</text>
<text x="138.3" y="176">EEPROM_D15</text>
<text x="212.4" y="179.5">DEBUG_SWO_TDO</text>
<text x="379.9" y="179.5">GND</text>
<text x="38.7" y="184.1">EEPROM_A10</text>
<text x="40.6" y="180.6">EEPROM_A9</text>
<text x="138.3" y="183">EEPROM_D13</text>
<text x="212.4" y="183">NRST</text>
<text x="288.2" y="181.3">V3P3</text>
<text x="324.5" y="180.6">GND</text>
<text x="38.7" y="187.6">EEPROM_A11</text>
<text x="38.7" y="191.1">EEPROM_A12</text>
<text x="138.3" y="190.1">EEPROM_D11</text>
<text x="138.3" y="186.5">EEPROM_D12</text>
<text x="212.2" y="190">BOOT1</text>
<text x="212.4" y="186.5">DEBUG_V3P3</text>
<text x="365.8" y="190.1">GND</text>
<text x="38.7" y="194.7">EEPROM_A13</text>
<text x="138.3" y="197.1">EEPROM_D9</text>
<text x="138.3" y="193.6">EEPROM_D10</text>
<text x="38.7" y="198.2">EEPROM_A14</text>
<text x="38.7" y="201.7">EEPROM_A15</text>
<text x="138.3" y="200.7">EEPROM_D8</text>
<text x="138.3" y="207.7">EEPROM_CE</text>
<text x="138.3" y="204.2">EEPROM_OE</text>
<text x="54.2" y="215.8">V3P3</text>
<text x="54.6" y="212.3">GND</text>
<text x="138.3" y="211.2">EE_EN_VPP</text>
<text x="138.3" y="214.8">EE_EN_VCC</text>
<text x="222.2" y="220.6">TDI</text>
<text x="243.9" y="221.1">PA15_TDI</text>
<text x="219.2" y="224.1">TRST</text>
<text x="222" y="227.6">PB0</text>
<text x="243.9" y="224.6">PB4_TRST</text>
<text x="342.4" y="224.6">NRST</text>
<text x="222" y="231.1">PB1</text>
<text x="243.9" y="228.2">PB0</text>
<text x="243.9" y="231.7">PB1</text>
<text x="279.8" y="229.9">BOOT0</text>
<text x="198.2" y="249.9">DEBUG_V3P3</text>
<text x="198.3" y="253.6">DEBUG_SWCLK_TCK</text>
<text x="198.3" y="257.1">GND</text>
<text x="198.3" y="260.6">DEBUG_SWDIO_TMS</text>
<text x="198.3" y="264.2">NRST</text>
<text x="198.3" y="267.7">DEBUG_SWO_TDO</text>
</g>
<g font-size="3.9" fill="#09f">
<text x="269.9" y="143.5">PB6 CONS_TX pullup</text>
<text x="269.9" y="147.4">for USB DFU VBUS</text>
<text x="269.9" y="242.3">Hold ABORT button during</text>
<text x="269.9" y="246.2">reset for DFU mode</text>
</g>
<g font-size="3.9" fill="#800">
<text x="250.5" y="261">TITLE:</text>
<text x="379.1" y="265.7">REV:</text>
<text x="287.4" y="275.2">Company:</text>
<text x="378.7" y="275.8">Sheet: 2/3</text>
<text x="287.4" y="282.9">Date:</text>
<text x="336.4" y="282.9">Drawn By: cdhooper</text>
</g>
<g font-size="3.2" fill="#800">
<text x="41.6" y="6.8">1</text>
<text x="110.8" y="6.8">2</text>
<text x="179.9" y="6.8">3</text>
<text x="249.1" y="6.8">4</text>
<text x="318.2" y="6.8">5</text>
<text x="4.1" y="41.9">A</text>
<text x="405.9" y="41.9">A</text>
<text x="4.1" y="111.1">B</text>
<text x="405.9" y="111.1">B</text>
<text x="4.1" y="180.2">C</text>
<text x="405.9" y="180.2">C</text>
<text x="4.1" y="249.3">D</text>
<text x="405.9" y="249.3">D</text>
<text x="41.6" y="287.6">1</text>
<text x="110.8" y="287.6">2</text>
<text x="179.9" y="287.6">3</text>
<text x="249.1" y="287.6">4</text>
<text x="318.2" y="287.6">5</text>
</g>
<g font-size="3.2" fill="#000080">
<text x="248.3" y="22.7">U2</text>
<text x="248.3" y="25.9">AMS1117-3.3</text>
<text x="99.5" y="33.4">U1</text>
<text x="99.2" y="36.6">STM32F107VCT6</text>
<text x="217.2" y="45.9">C11</text>
<text x="233" y="45.9">C12</text>
<text x="275.4" y="45.9">C13</text>
<text x="337.4" y="47.7">10K</text>
<text x="338.3" y="44.1">R4</text>
<text x="349.7" y="46.2">R2</text>
<text x="217" y="49.1">22uF</text>
<text x="232.8" y="49.1">100nF</text>
<text x="275.2" y="49.1">22uF</text>
<text x="349.7" y="49.4">1K</text>
<text x="374.3" y="52.9">Q4</text>
<text x="372.7" y="56.1">BSS84</text>
<text x="24.2" y="70.8">20pF</text>
<text x="24.4" y="67.7">C1</text>
<text x="357.7" y="70.8">R1</text>
<text x="369" y="70.2">1.5K</text>
<text x="369" y="67">R3</text>
<text x="357.7" y="74">10K</text>
<text x="24.4" y="81.8">C2</text>
<text x="38.6" y="82.9">X1</text>
<text x="230.7" y="82.8">U4</text>
<text x="24.2" y="84.9">20pF</text>
<text x="38.5" y="86.1">8MHz</text>
<text x="226.4" y="86.3">USBLC6</text>
<text x="377.1" y="89.9">5.1K</text>
<text x="377.1" y="86.7">R5</text>
<text x="295.5" y="93.2">USB1</text>
<text x="295.5" y="96.4">Mini USB-B</text>
<text x="377.1" y="100.5">5.1K</text>
<text x="377.1" y="97.3">R6</text>
<text x="348.5" y="123.5">USB2</text>
<text x="347.6" y="127">USB-C</text>
<text x="209.2" y="167.5">RN1</text>
<text x="286.2" y="167.6">RN2</text>
<text x="208.8" y="170.7">10K</text>
<text x="286.5" y="171.1">10K</text>
<text x="370.1" y="215">BUTTON2</text>
<text x="304.8" y="223.8">BUTTON1</text>
<text x="371.9" y="227.5">RESET</text>
<text x="363.4" y="232.5">100nF</text>
<text x="363.4" y="229.2">C10</text>
<text x="181.3" y="239.9">H3</text>
<text x="306.6" y="236.4">ABORT</text>
<text x="176.3" y="243.4">STM32 SWD</text>
<text x="39" y="257.5">C3</text>
<text x="54.9" y="257.5">C4</text>
<text x="86.6" y="257.5">C6</text>
<text x="102.5" y="257.5">C7</text>
<text x="120.1" y="257.5">C8</text>
<text x="135.8" y="257.4">C9</text>
<text x="38.8" y="260.7">100nF</text>
<text x="54.7" y="260.7">100nF</text>
<text x="86.4" y="260.7">100nF</text>
<text x="102.3" y="260.7">100nF</text>
<text x="119.9" y="260.7">100nF</text>
<text x="135.8" y="260.7">1uF</text>
</g>
<g font-size="3.2">
<text x="235.9" y="30.3">1</text>
<text x="239.4" y="32">GND/ADJ</text>
<text x="115.2" y="46.1">VSS_3</text>
<text x="127.2" y="44.4">99</text>
<text x="69.9" y="72.6">10</text>
<text x="75.4" y="74.4">VSS_5</text>
<text x="213.2" y="95.5">1</text>
<text x="250.5" y="95.5">6</text>
<text x="69.9" y="107.9">20</text>
<text x="213.2" y="106.1">2</text>
<text x="250.5" y="106.1">5</text>
<text x="301.3" y="105.8">D-</text>
<text x="306.9" y="104.4">2</text>
<text x="306.9" y="107.9">3</text>
<text x="75.4" y="109.6">VREF-</text>
<text x="300.1" y="109.3">D+</text>
<text x="301.4" y="112.8">ID</text>
<text x="306.9" y="111.4">4</text>
<text x="213.2" y="116.7">3</text>
<text x="250.5" y="116.7">4</text>
<text x="297.9" y="116.3">GND</text>
<text x="306.9" y="114.9">5</text>
<text x="69.9" y="132.6">27</text>
<text x="75.4" y="134.3">VSS_4</text>
<text x="115.2" y="134.3">VSS_2</text>
<text x="127.2" y="132.6">74</text>
<text x="69.9" y="210.2">49</text>
<text x="75.4" y="211.9">VSS_1</text>
<text x="183.2" y="250.5">1</text>
<text x="183.2" y="254">2</text>
<text x="183.2" y="257.6">3</text>
<text x="183.2" y="261.1">4</text>
<text x="183.2" y="264.6">5</text>
<text x="183.2" y="268.2">6</text>
</g>
<g font-size="3.2" fill="#00f">
<text x="235.9" y="33.8">2</text>
<text x="239.4" y="35.6">Vout</text>
<text x="254.2" y="35.6">Vout</text>
<text x="263" y="33.8">4</text>
<text x="71.9" y="40.9">1</text>
<text x="235.9" y="37.3">3</text>
<text x="239.4" y="39.1">Vin</text>
<text x="71.9" y="44.4">2</text>
<text x="71.9" y="47.9">3</text>
<text x="75.4" y="42.6">PE2</text>
<text x="75.4" y="46.1">PE3</text>
<text x="127.2" y="47.9">98</text>
<text x="71.9" y="51.4">4</text>
<text x="75.4" y="49.7">PE4</text>
<text x="75.4" y="53.2">PE5</text>
<text x="119.8" y="53.2">PE0</text>
<text x="119.8" y="49.7">PE1</text>
<text x="127.2" y="51.4">97</text>
<text x="71.9" y="55">5</text>
<text x="71.9" y="58.5">6</text>
<text x="75.4" y="56.7">PE6</text>
<text x="119.6" y="56.7">PB9</text>
<text x="127.2" y="58.5">95</text>
<text x="127.2" y="55">96</text>
<text x="71.9" y="62">7</text>
<text x="71.9" y="65.5">8</text>
<text x="75.4" y="60.3">VBAT</text>
<text x="75.4" y="63.8">PC13-TAMPER-RTC</text>
<text x="114.6" y="63.8">BOOT0</text>
<text x="119.6" y="60.3">PB8</text>
<text x="127.2" y="65.5">93</text>
<text x="127.2" y="62">94</text>
<text x="71.9" y="69.1">9</text>
<text x="75.4" y="67.3">PC14-OSC32_IN</text>
<text x="75.4" y="70.8">PC15-OSC32_OUT</text>
<text x="119.6" y="70.8">PB6</text>
<text x="119.6" y="67.3">PB7</text>
<text x="127.2" y="69.1">92</text>
<text x="119.6" y="77.9">PB4</text>
<text x="119.6" y="74.4">PB5</text>
<text x="127.2" y="76.1">90</text>
<text x="127.2" y="72.6">91</text>
<text x="69.9" y="79.7">12</text>
<text x="69.9" y="83.2">13</text>
<text x="75.4" y="81.4">OSC_IN</text>
<text x="119.6" y="81.4">PB3</text>
<text x="127.2" y="83.2">88</text>
<text x="127.2" y="79.7">89</text>
<text x="69.9" y="86.7">14</text>
<text x="75.4" y="84.9">OSC_OUT</text>
<text x="75.4" y="88.5">NRST</text>
<text x="119.3" y="88.5">PD6</text>
<text x="119.3" y="84.9">PD7</text>
<text x="127.2" y="86.7">87</text>
<text x="69.9" y="90.2">15</text>
<text x="69.9" y="93.8">16</text>
<text x="75.4" y="92">PC0</text>
<text x="75.4" y="95.5">PC1</text>
<text x="119.3" y="95.5">PD4</text>
<text x="119.3" y="92">PD5</text>
<text x="127.2" y="93.8">85</text>
<text x="127.2" y="90.2">86</text>
<text x="69.9" y="97.3">17</text>
<text x="69.9" y="100.8">18</text>
<text x="75.4" y="99.1">PC2</text>
<text x="119.3" y="99.1">PD3</text>
<text x="127.2" y="100.8">83</text>
<text x="127.2" y="97.3">84</text>
<text x="75.4" y="102.6">PC3</text>
<text x="119.3" y="106.1">PD1</text>
<text x="119.3" y="102.6">PD2</text>
<text x="127.2" y="107.9">81</text>
<text x="127.2" y="104.4">82</text>
<text x="69.9" y="111.4">21</text>
<text x="75.4" y="113.2">VREF+</text>
<text x="117.5" y="113.2">PC12</text>
<text x="119.3" y="109.6">PD0</text>
<text x="127.2" y="111.4">80</text>
<text x="69.9" y="118.5">23</text>
<text x="117.5" y="116.7">PC11</text>
<text x="127.2" y="118.5">78</text>
<text x="127.2" y="114.9">79</text>
<text x="69.9" y="122">24</text>
<text x="69.9" y="125.5">25</text>
<text x="75.4" y="120.2">PA0-WKUP</text>
<text x="75.4" y="123.8">PA1</text>
<text x="117.5" y="120.2">PC10</text>
<text x="117.6" y="123.8">PA15</text>
<text x="127.2" y="125.5">76</text>
<text x="127.2" y="122">77</text>
<text x="69.9" y="129">26</text>
<text x="75.4" y="127.3">PA2</text>
<text x="75.4" y="130.8">PA3</text>
<text x="117.6" y="127.3">PA14</text>
<text x="121.1" y="137.9">NC</text>
<text x="127.2" y="136.1">73</text>
<text x="354.2" y="134.7" transform="rotate(-90 354.2 134.7)">0</text>
<text x="357.7" y="134.7" transform="rotate(-90 357.7 134.7)">0</text>
<text x="69.9" y="139.6">29</text>
<text x="69.9" y="143.2">30</text>
<text x="75.4" y="141.4">PA4</text>
<text x="117.6" y="141.4">PA13</text>
<text x="127.2" y="143.2">71</text>
<text x="127.2" y="139.6">72</text>
<text x="339.6" y="139.6">B1</text>
<text x="345.3" y="141.4">GND</text>
<text x="355.6" y="139.2" transform="rotate(-90 355.6 139.2)">0</text>
<text x="359.1" y="139.2" transform="rotate(-90 359.1 139.2)">0</text>
<text x="360.1" y="141.4">GND</text>
<text x="368.8" y="139.6">A12</text>
<text x="69.9" y="146.7">31</text>
<text x="75.4" y="144.9">PA5</text>
<text x="75.4" y="148.4">PA6</text>
<text x="117.6" y="148.4">PA11</text>
<text x="117.6" y="144.9">PA12</text>
<text x="127.2" y="146.7">70</text>
<text x="69.9" y="150.2">32</text>
<text x="69.9" y="153.7">33</text>
<text x="75.4" y="152">PA7</text>
<text x="75.4" y="155.5">PC4</text>
<text x="117.6" y="152">PA10</text>
<text x="119.6" y="155.5">PA9</text>
<text x="127.2" y="153.7">68</text>
<text x="127.2" y="150.2">69</text>
<text x="339.6" y="150.2">B4</text>
<text x="339.6" y="153.7">B5</text>
<text x="345.3" y="152">VBUS</text>
<text x="345.3" y="155.5">CC2</text>
<text x="358.5" y="152">VBUS</text>
<text x="358.7" y="155.5">SBU1</text>
<text x="368.8" y="153.7">A8</text>
<text x="368.8" y="150.2">A9</text>
<text x="69.9" y="157.3">34</text>
<text x="69.9" y="160.8">35</text>
<text x="75.4" y="159">PC5</text>
<text x="119.6" y="159">PA8</text>
<text x="127.2" y="160.8">66</text>
<text x="127.2" y="157.3">67</text>
<text x="339.6" y="157.3">B6</text>
<text x="339.6" y="160.8">B7</text>
<text x="345.3" y="159">DP2</text>
<text x="360.5" y="159">DN1</text>
<text x="368.8" y="160.8">A6</text>
<text x="368.8" y="157.3">A7</text>
<text x="69.9" y="164.3">36</text>
<text x="69.9" y="167.9">37</text>
<text x="75.4" y="162.6">PB0</text>
<text x="75.4" y="166.1">PB1</text>
<text x="119.5" y="166.1">PC8</text>
<text x="119.5" y="162.6">PC9</text>
<text x="127.2" y="167.9">64</text>
<text x="127.2" y="164.3">65</text>
<text x="339.6" y="164.3">B8</text>
<text x="339.6" y="167.9">B9</text>
<text x="345.3" y="162.6">DN2</text>
<text x="345.3" y="166.1">SBU2</text>
<text x="360.9" y="166.1">CC1</text>
<text x="361" y="162.6">DP1</text>
<text x="368.8" y="167.9">A4</text>
<text x="368.8" y="164.3">A5</text>
<text x="69.9" y="171.4">38</text>
<text x="75.4" y="169.6">PB2</text>
<text x="75.4" y="173.1">PE7</text>
<text x="119.5" y="173.1">PC6</text>
<text x="119.5" y="169.6">PC7</text>
<text x="127.2" y="171.4">63</text>
<text x="345.3" y="169.6">VBUS</text>
<text x="358.5" y="169.6">VBUS</text>
<text x="69.9" y="174.9">39</text>
<text x="69.9" y="178.4">40</text>
<text x="75.4" y="176.7">PE8</text>
<text x="117.3" y="176.7">PD15</text>
<text x="127.2" y="178.4">61</text>
<text x="127.2" y="174.9">62</text>
<text x="337.6" y="178.4">B12</text>
<text x="368.8" y="178.4">A1</text>
<text x="69.9" y="182">41</text>
<text x="69.9" y="185.5">42</text>
<text x="75.4" y="180.2">PE9</text>
<text x="75.4" y="183.7">PE10</text>
<text x="117.3" y="183.7">PD13</text>
<text x="117.3" y="180.2">PD14</text>
<text x="127.2" y="185.5">59</text>
<text x="127.2" y="182">60</text>
<text x="345.3" y="180.2">GND</text>
<text x="355.6" y="181.6" transform="rotate(-90 355.6 181.6)">0</text>
<text x="359.1" y="181.6" transform="rotate(-90 359.1 181.6)">0</text>
<text x="360.1" y="180.2">GND</text>
<text x="69.9" y="189">43</text>
<text x="75.4" y="187.3">PE11</text>
<text x="75.4" y="190.8">PE12</text>
<text x="117.3" y="190.8">PD11</text>
<text x="117.3" y="187.3">PD12</text>
<text x="127.2" y="189">58</text>
<text x="354.2" y="186.1" transform="rotate(-90 354.2 186.1)">0</text>
<text x="357.7" y="186.1" transform="rotate(-90 357.7 186.1)">0</text>
<text x="69.9" y="192.5">44</text>
<text x="69.9" y="196.1">45</text>
<text x="75.4" y="194.3">PE13</text>
<text x="75.4" y="197.8">PE14</text>
<text x="117.3" y="194.3">PD10</text>
<text x="119.3" y="197.8">PD9</text>
<text x="127.2" y="196.1">56</text>
<text x="127.2" y="192.5">57</text>
<text x="69.9" y="199.6">46</text>
<text x="69.9" y="203.1">47</text>
<text x="75.4" y="201.4">PE15</text>
<text x="119.3" y="201.4">PD8</text>
<text x="127.2" y="203.1">54</text>
<text x="127.2" y="199.6">55</text>
<text x="69.9" y="206.7">48</text>
<text x="75.4" y="204.9">PB10</text>
<text x="75.4" y="208.4">PB11</text>
<text x="117.6" y="208.4">PB14</text>
<text x="117.6" y="204.9">PB15</text>
<text x="127.2" y="206.7">53</text>
<text x="117.6" y="215.5">PB12</text>
<text x="117.6" y="211.9">PB13</text>
<text x="127.2" y="213.7">51</text>
<text x="127.2" y="210.2">52</text>
<text x="368.4" y="219">1</text>
<text x="384.5" y="219">3</text>
<text x="303.1" y="227.8">1</text>
<text x="319.3" y="227.8">3</text>
<text x="368.4" y="222.5">2</text>
<text x="384.5" y="222.5">4</text>
<text x="303.1" y="231.4">2</text>
<text x="319.3" y="231.4">4</text>
<text x="326.3" y="240.5">BOOT1 BOOT0 Boot Mode</text>
<text x="330.1" y="243.7">0</text>
<text x="341.6" y="243.7">0</text>
<text x="349.2" y="243.7">Internal Flash</text>
<text x="36.8" y="248.2" transform="rotate(-90 36.8 248.2)">VDD_1</text>
<text x="52.7" y="248.2" transform="rotate(-90 52.7 248.2)">VDD_2</text>
<text x="68.5" y="248.2" transform="rotate(-90 68.5 248.2)">VDD_3</text>
<text x="84.4" y="248.2" transform="rotate(-90 84.4 248.2)">VDD_4</text>
<text x="100.3" y="248.2" transform="rotate(-90 100.3 248.2)">VDD_5</text>
<text x="117.9" y="248.2" transform="rotate(-90 117.9 248.2)">VDDA</text>
<text x="133.8" y="248.2" transform="rotate(-90 133.8 248.2)">VDDA</text>
<text x="330.1" y="246.9">0</text>
<text x="341.6" y="246.9">1</text>
<text x="349.2" y="246.9">System (DFU)</text>
<text x="36.8" y="274.7" transform="rotate(-90 36.8 274.7)">VSS_1</text>
<text x="52.7" y="274.7" transform="rotate(-90 52.7 274.7)">VSS_2</text>
<text x="68.5" y="274.7" transform="rotate(-90 68.5 274.7)">VSS_3</text>
<text x="84.4" y="274.7" transform="rotate(-90 84.4 274.7)">VSS_4</text>
<text x="100.3" y="274.7" transform="rotate(-90 100.3 274.7)">VSS_5</text>
<text x="117.9" y="274.7" transform="rotate(-90 117.9 274.7)">VSSA</text>
<text x="133.8" y="274.7" transform="rotate(-90 133.8 274.7)">VSSA</text>
</g>
<g font-size="3.2" fill="#f00">
<text x="127.2" y="40.9">100</text>
<text x="114.6" y="42.6">VDD_3</text>
<text x="69.9" y="76.1">11</text>
<text x="75.4" y="77.9">VDD_5</text>
<text x="306.9" y="100.8">1</text>
<text x="69.9" y="104.4">19</text>
<text x="75.4" y="106.1">VSSA</text>
<text x="298.6" y="102.2">VCC</text>
<text x="69.9" y="114.9">22</text>
<text x="75.4" y="116.7">VDDA</text>
<text x="114.6" y="130.8">VDD_2</text>
<text x="127.2" y="129">75</text>
<text x="69.9" y="136.1">28</text>
<text x="75.4" y="137.9">VDD_4</text>
<text x="69.9" y="213.7">50</text>
<text x="75.4" y="215.5">VDD_1</text>
</g>
<g font-size="3.2" fill="#09f">
<text x="153.5" y="63.1">(DFU)</text>
<text x="33.5" y="120.6">(ABORT)</text>
</g>
<g font-size="2.5" fill="#08f">
<text x="368.7" y="44.7">p-chan</text>
<text x="368.7" y="47.2">MOSFET</text>
</g>
</svg>
